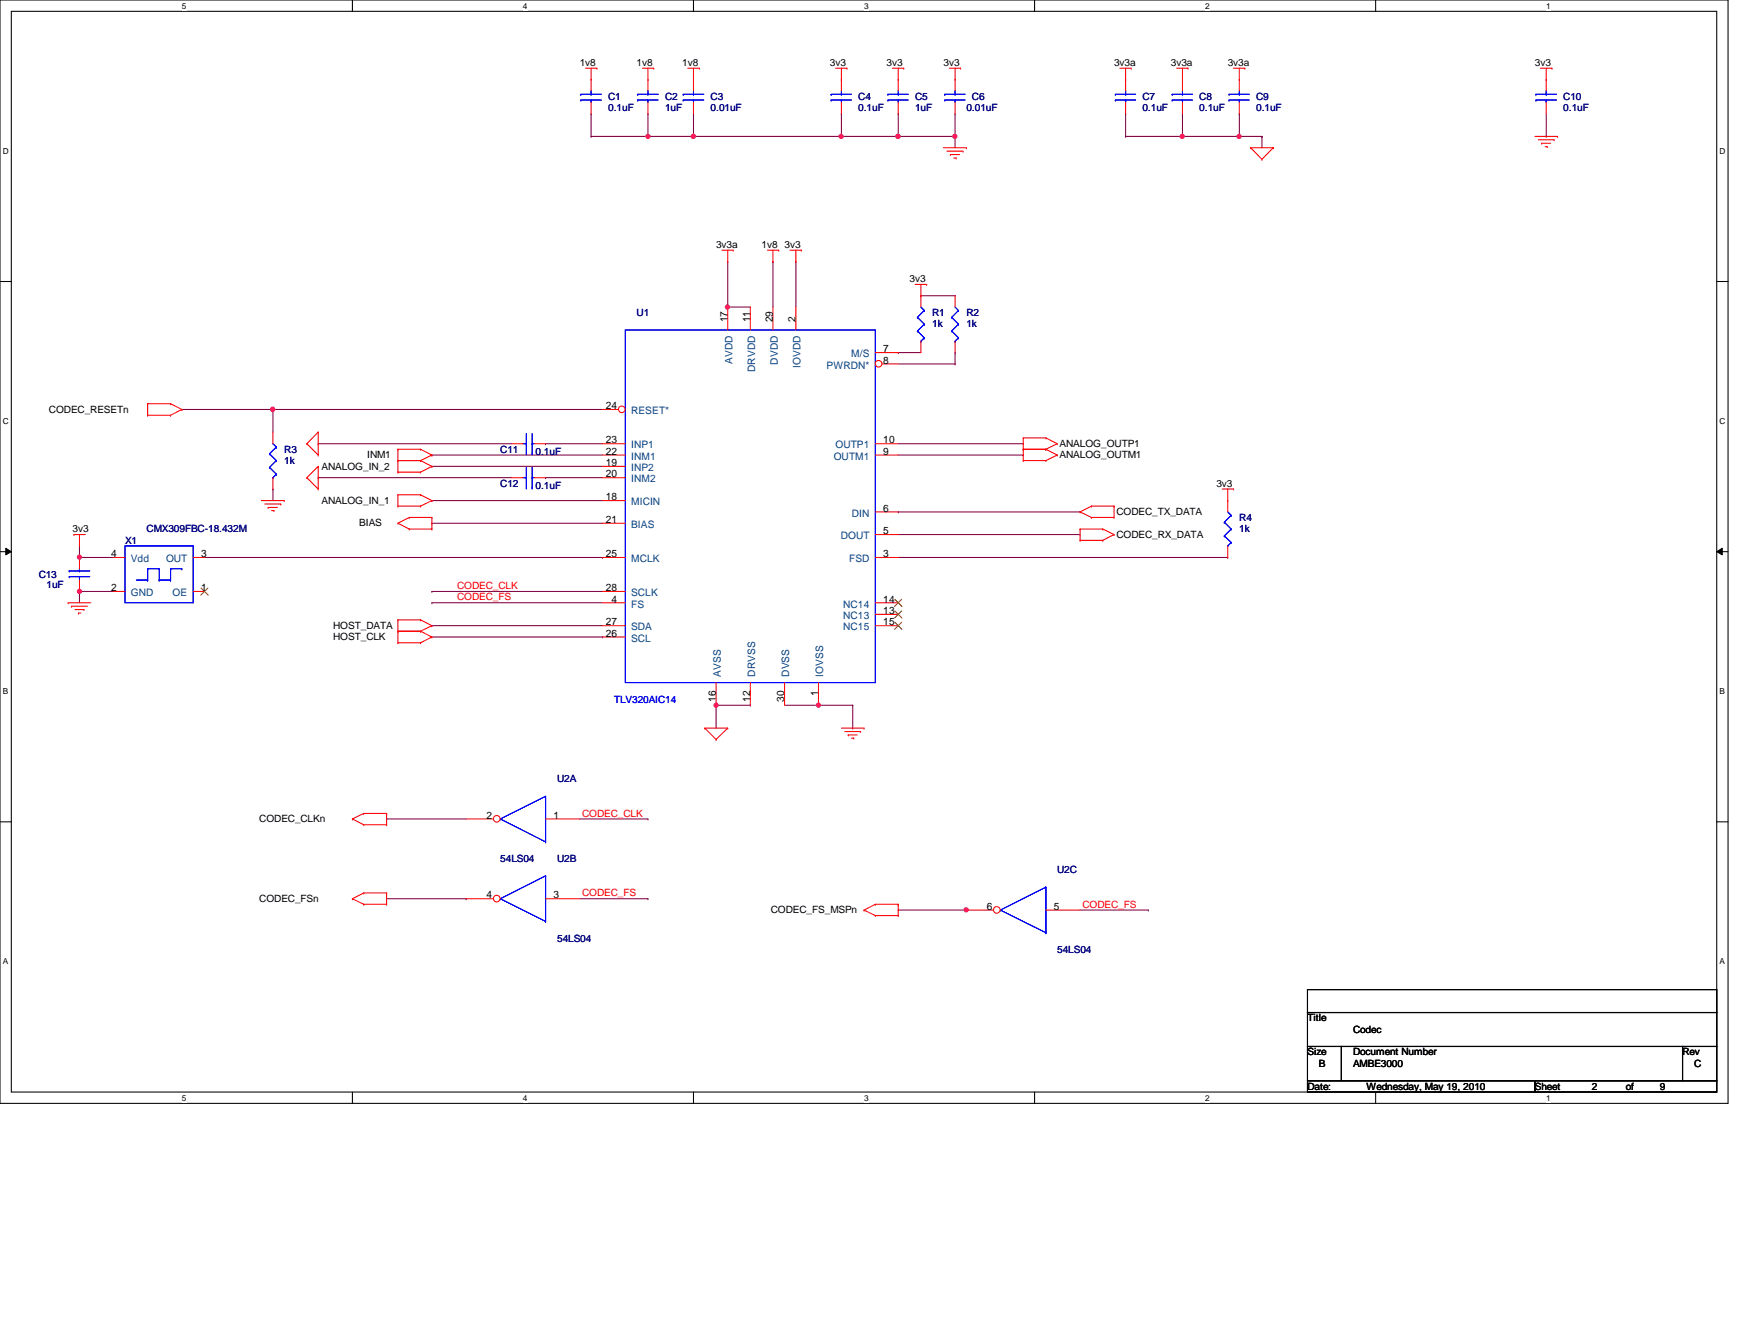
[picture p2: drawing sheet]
<svg xmlns="http://www.w3.org/2000/svg" width="279mm" height="216mm" viewBox="0 0 279 216" stroke-linecap="round" stroke-linejoin="round" font-family="sans-serif">
<path d="M0 0h278v177.4h-278zM1.8 1.8h274.3v173.8h-274.3z" fill="none" stroke="#000" stroke-width=".17"/>
<g fill="#fff">
<path d="M29.3 .2h.7v1.5h-.7z"/>
<path d="M29.3 175.8h.7v1.4h-.7z"/>
</g>
<path d="M56.7 0v1.8M56.7 175.6v1.8" fill="none" stroke="#000" stroke-width=".17"/>
<g fill="#fff">
<path d="M84.1 .2h.7v1.5h-.7z"/>
<path d="M84.1 175.8h.7v1.4h-.7z"/>
</g>
<path d="M111.5 0v1.8M111.5 175.6v1.8" fill="none" stroke="#000" stroke-width=".17"/>
<g fill="#fff">
<path d="M139 .2h.7v1.5h-.7z"/>
<path d="M139 175.8h.7v1.4h-.7z"/>
</g>
<path d="M166.4 0v1.8M166.4 175.6v1.8" fill="none" stroke="#000" stroke-width=".17"/>
<g fill="#fff">
<path d="M193.8 .2h.8v1.5h-.8z"/>
<path d="M193.8 175.8h.8v1.4h-.8z"/>
</g>
<path d="M221.3 0v1.8M221.3 175.6v1.8" fill="none" stroke="#000" stroke-width=".17"/>
<g fill="#fff">
<path d="M248.7 .2h.7v1.5h-.7z"/>
<path d="M248.7 175.8h.7v1.4h-.7z"/>
<path d="M.5 23.5h.9v1.5h-.9z"/>
<path d="M276.6 23.5h.9v1.5h-.9z"/>
<path d="M.5 67h.9v1.5h-.9z"/>
<path d="M276.6 67h.9v1.5h-.9z"/>
</g>
<path d="M0 45.3h1.8M276.1 45.3h1.9" fill="none" stroke="#000" stroke-width=".17"/>
<g fill="#fff">
<path d="M.5 110.4h.8v1.5h-.8z"/>
<path d="M276.6 110.4h.9v1.5h-.9z"/>
</g>
<path d="M0 88.7h1.8M276.1 88.7h1.9" fill="none" stroke="#000" stroke-width=".17"/>
<path d="M.9 88.1l.9 .6-.9 .5zM276.1 88.7l.9-.6v1.1z" fill="#000"/>
<path d="M.9 88.1l.9 .6-.9 .5zM276.1 88.7l.9-.6v1.1z" fill="none" stroke="#000" stroke-width=".16"/>
<g fill="#fff">
<path d="M.5 153.8h.8v1.5h-.8z"/>
<path d="M276.6 153.8h.9v1.5h-.9z"/>
</g>
<path d="M0 132.1h1.8M276.1 132.1h1.9" fill="none" stroke="#000" stroke-width=".17"/>
<path d="M115.2 113.4h5.5M120.7 113.4h.1M126.2 113.4h5.5M131.7 113.4h.1" fill="none" stroke="#800040" stroke-width=".17"/>
<circle cx="131.7" cy="113.4" r=".34" fill="#f0f"/>
<circle cx="131.7" cy="113.4" r=".34" fill="none" stroke="#f0f" stroke-width=".17"/>
<path d="M115.2 113.4h.1M115.2 113.4v3.7M131.7 113.4h5.5M137.2 113.4h.1M137.2 117.1h.1M137.2 113.4v3.7" fill="none" stroke="#800040" stroke-width=".17"/>
<circle cx="115.2" cy="113.4" r=".34" fill="#f0f"/>
<circle cx="115.2" cy="113.4" r=".34" fill="none" stroke="#f0f" stroke-width=".17"/>
<path d="M117.1 49.4h.1M117.1 49.4h3.6M124.3 42h.1M124.3 42v7.4M128 42h.1M128 42v7.4" fill="none" stroke="#800040" stroke-width=".17"/>
<circle cx="117" cy="49.4" r=".34" fill="#f0f"/>
<circle cx="117" cy="49.4" r=".34" fill="none" stroke="#f0f" stroke-width=".17"/>
<g fill="none" stroke="#800040" stroke-width=".17">
<path d="M95.1 18.3h.1M95.1 18.3v3.6M181.1 18.3h.1M181.1 18.3v3.6M203 21.9h.1M203 21.9v1.8M117.1 42h.1M117.1 42v7.4M144.5 56.7h.1M144.5 56.7h3.6M144.5 58.5h9.1M148.1 47.5h5.5"/>
<path d="M153.6 47.5h.1M153.6 58.5h.1M153.6 56.7h.1M153.6 56.7v1.8M12.8 89.6h.1M12.8 89.6h5.5M32.9 89.6h64M69.5 95.1h.1M69.5 96.9h.1M69.5 95.1h27.4M69.5 96.9h27.4M96.9 89.6h.1"/>
<path d="M144.5 82.3h.1M144.5 85.9h29.2M144.5 82.3h29.2M173.7 85.9h.1M69.5 100.6h.1M69.5 102.4h27.4M69.5 100.6h27.4M96.9 102.4h.1"/>
</g>
<circle cx="12.8" cy="89.6" r=".34" fill="#f0f"/>
<circle cx="12.8" cy="89.6" r=".34" fill="none" stroke="#f0f" stroke-width=".17"/>
<path d="M12.8 87.8h.1M12.8 95.1h.1M12.8 87.8v1.8M12.8 95.1h5.5" fill="none" stroke="#800040" stroke-width=".17"/>
<circle cx="12.8" cy="95.1" r=".34" fill="#f0f"/>
<circle cx="12.8" cy="95.1" r=".34" fill="none" stroke="#f0f" stroke-width=".17"/>
<path d="M43.9 65.8h.1M43.9 65.8h53M12.8 95.1h.1M12.8 95.1v1.8M62.2 131.7h.1M62.2 131.7h12.8M93.3 131.7h10.9M104.2 131.7h.1M62.2 144.5h12.8M75 144.5h.1M93.3 144.5h10.9M104.2 144.5h.1" fill="none" stroke="#800040" stroke-width=".17"/>
<circle cx="43.8" cy="65.8" r=".35" fill="#f0f"/>
<circle cx="43.8" cy="65.8" r=".35" fill="none" stroke="#f0f" stroke-width=".17"/>
<g fill="none" stroke="#800040" stroke-width=".17">
<path d="M29.3 65.8h.1M29.3 65.8h14.6M43.9 65.8h.1M43.9 78.6h.1M43.9 65.8v3.7M43.9 78.6v1.9M51.2 76.8h.1M51.2 76.8h31.1M69.5 73.2h.1M69.5 75h.1M69.5 73.2h27.4M69.5 75h27.4"/>
<path d="M87.8 76.8h.1M87.8 76.8h9.1M144.5 71.3h20.1M164.6 71.3h.1M69.5 84.1h.1M69.5 80.5h.1M69.5 84.1h27.4M69.5 80.5h27.4M144.5 89.6h53M197.5 89.6h.1M144.5 146.3h.1M144.5 146.3h10.9"/>
<path d="M173.7 146.3h11M184.7 146.3h.1"/>
</g>
<circle cx="155.4" cy="146.3" r=".34" fill="#f0f"/>
<circle cx="155.4" cy="146.3" r=".34" fill="none" stroke="#f0f" stroke-width=".17"/>
<g fill="none" stroke="#800040" stroke-width=".17">
<path d="M135.3 18.3h.1M135.3 18.3v3.6M144.5 18.3h.1M144.5 18.3v3.6h-9.2M135.3 21.9h.1M153.6 21.9h.1M153.6 21.9v1.8M51.2 71.3h.1M51.2 71.3h31.1M87.8 71.3h.1M87.8 71.3h9.1M144.5 73.2h20.1"/>
<path d="M164.6 73.2h.1"/>
</g>
<circle cx="144.4" cy="21.9" r=".34" fill="#f0f"/>
<circle cx="144.4" cy="21.9" r=".34" fill="none" stroke="#f0f" stroke-width=".17"/>
<circle cx="135.3" cy="21.9" r=".34" fill="#f0f"/>
<circle cx="135.3" cy="21.9" r=".34" fill="none" stroke="#f0f" stroke-width=".17"/>
<path d="M104.2 18.3h.1M104.2 18.3v3.6h-9.1M111.5 18.3h.1M111.5 18.3v3.6M95.1 21.9h.1M111.5 21.9h.1M111.5 21.9h23.8" fill="none" stroke="#800040" stroke-width=".17"/>
<circle cx="111.5" cy="21.9" r=".36" fill="#f0f"/>
<circle cx="111.5" cy="21.9" r=".36" fill="none" stroke="#f0f" stroke-width=".17"/>
<path d="M104.2 21.9h.1M104.2 21.9h7.3" fill="none" stroke="#800040" stroke-width=".17"/>
<circle cx="104.2" cy="21.9" r=".34" fill="#f0f"/>
<circle cx="104.2" cy="21.9" r=".34" fill="none" stroke="#f0f" stroke-width=".17"/>
<path d="M153.6 18.3h.1M153.6 18.3v3.6h-9.1M144.5 21.9h.1" fill="none" stroke="#800040" stroke-width=".17"/>
<circle cx="153.6" cy="21.9" r=".34" fill="#f0f"/>
<circle cx="153.6" cy="21.9" r=".34" fill="none" stroke="#f0f" stroke-width=".17"/>
<circle cx="144.4" cy="21.9" r=".34" fill="#f0f"/>
<circle cx="144.4" cy="21.9" r=".34" fill="none" stroke="#f0f" stroke-width=".17"/>
<path d="M190.2 18.3h.1M190.2 18.3v3.6h-9.1M199.3 18.3h.1M199.3 18.3v3.6M181.1 21.9h.1" fill="none" stroke="#800040" stroke-width=".17"/>
<circle cx="199.3" cy="21.9" r=".34" fill="#f0f"/>
<circle cx="199.3" cy="21.9" r=".34" fill="none" stroke="#f0f" stroke-width=".17"/>
<path d="M190.2 21.9h.1M190.2 21.9h9.1" fill="none" stroke="#800040" stroke-width=".17"/>
<circle cx="190.2" cy="21.9" r=".34" fill="#f0f"/>
<circle cx="190.2" cy="21.9" r=".34" fill="none" stroke="#f0f" stroke-width=".17"/>
<path d="M248.7 18.3v3.6M199.3 21.9h3.7M203 21.9h.1M248.7 21.9h.1" fill="none" stroke="#800040" stroke-width=".17"/>
<g fill="none" stroke="#f00" stroke-width=".17">
<path d="M94.2 11h1.8M95.1 12.8h.1M95.1 11v1.8M96 11h.1M103.3 11h1.9M104.2 12.8h.1M104.2 11v1.8M105.2 11h.1M110.6 11h1.9M111.5 12.8h.1M111.5 11v1.8M112.5 11h.1"/>
<path d="M134.4 11h1.8M135.3 12.8h.1M135.3 11v3.6M135.3 16.5v1.8M136.2 11h.1M143.6 11h1.8M144.5 12.8h.1M144.5 11v1.8M145.4 11h.1M152.7 11h1.8M153.6 12.8h.1M153.6 11v1.8"/>
<path d="M154.5 11h.1M180.1 11h1.8M181.1 12.8h.1M181.1 11v1.8M181.9 11h.1M189.3 11h1.8M190.2 12.8h.1M190.2 11v1.8M191.1 11h.1M198.4 11h1.8M199.3 12.8h.1M199.3 11v1.8"/>
<path d="M200.2 11h.1M247.8 11h1.8M248.7 12.8h.1M248.7 11v1.8M249.6 11h.1M151.8 23.7h3.6M152.3 24.3h2.6M152.9 24.8h.1M152.9 24.8h1.4M153.4 25.4h.4M153.8 25.4h.1M154.9 24.3h.1"/>
<path d="M155.4 23.7h.1M201.2 23.7h.1M201.2 23.7h3.6M201.2 23.7l1.8 1.9M203 25.6h.1M204.8 23.7h.1M204.8 23.7l-1.8 1.9M246.9 21.9h3.6M247.4 22.5h2.6M248 23h.1M248 23h1.4M248.5 23.6h.4"/>
<path d="M248.9 23.6h.1M250 22.5h.1M250.5 21.9h.1M116.1 40.2h1.8M117.1 42h.1M117.1 40.2v1.8M117.9 40.2h.1M123.4 40.2h1.9M124.3 42h.1M124.3 40.2v1.8M125.3 40.2h.1M127.1 40.2h1.8"/>
<path d="M128 42h.1M128 40.2v1.8M128 49.4v3.6M128.9 40.2h.1M147.2 45.7h1.9M148.1 47.5h.1M148.1 45.7v1.8M149.1 45.7h.1M23.7 64.9h.1M23.7 66.8h.1M23.7 64.9h3.7M23.7 64.9v1.9"/>
<path d="M23.7 66.8h3.7M27.4 64.9h.1M27.4 66.8h.1M27.4 64.9l1.9 .9M29.3 65.8h.1M29.3 65.8l-1.9 1M49.4 76.8h.1M49.4 71.3h.1M49.4 76.8l1.8 1.8M49.4 71.3l1.8 1.9M51.2 78.6h.1M51.2 75h.1"/>
<path d="M51.2 73.2h.1M51.2 69.5h.1M51.2 69.5v3.7M51.2 75v3.6M51.2 75l-1.8 1.8M51.2 69.5l-1.8 1.8M64 79.5h.1M64 72.2h.1M64 74h.1M64 75.9h.1M64 72.2v3.7M64 79.5v1.9"/>
<path d="M64 79.5h3.6M64 72.2h3.6M64 74h3.6M64 75.9h3.6M67.6 79.5h.1M67.6 72.2h.1M67.6 74h.1M67.6 75.9h.1M67.6 79.5l1.9 1M67.6 72.2l1.9 1M67.6 74l1.9 1M69.5 73.2h.1"/>
<path d="M69.5 75h.1M69.5 73.2l-1.9 .8M69.5 75l-1.9 .9M96.9 73.2h3.7M96.9 71.3h3.7M96.9 76.8h3.7M96.9 75h3.7M140.8 73.2h3.7M140.8 71.3h3.7M164.6 72.2h.1M164.6 70.4h.1M164.6 74h.1"/>
<path d="M164.6 72.2h3.6M164.6 74h3.6M164.6 70.4h3.6M164.6 70.4v3.6M168.2 70.4h.1M168.2 72.2h.1M168.2 74h.1M168.2 70.4l1.9 .9M168.2 72.2l1.9 1M170.1 71.3h.1M170.1 73.2h.1M170.1 71.3l-1.9 .9"/>
<path d="M170.1 73.2l-1.9 .8M196.6 78.6h1.8M197.5 78.6v1.9M198.4 78.6h.1M11 96.9h.1M11 96.9h3.6M11.5 97.5h.1M11.5 97.5h2.6M11.9 85.9h.1M11.9 85.9h1.8M12.1 98h1.4M12.6 98.6h.1"/>
<path d="M12.6 98.6h.4M12.8 87.8h.1M12.8 85.9v1.9M13.5 98h.1M42 80.5h3.7M42.6 81h2.6M43.1 81.6h.1M43.1 81.6h1.5M43.7 82.1h.4M44.1 82.1h.1M45.2 81h.1M45.7 80.5h.1"/>
<path d="M64 99.7h.1M64 81.4h.1M64 84.1h.1M64 99.7v3.6M64 99.7h3.6M64 81.4h3.6M64 84.1l1.8 .9M65.8 83.2h.1M65.8 85h.1M65.8 83.2h3.7M65.8 83.2l-1.8 .9M65.8 85h3.7"/>
<path d="M67.6 99.7h.1M67.6 81.4h.1M67.6 99.7l1.9 .9M69.5 80.5h.1M69.5 85h.1M69.5 83.2h.1M69.5 80.5l-1.9 .9M69.5 83.2v1.8M96.9 96.9h3.7M140.8 96.9h3.7M140.8 98.8h3.7M173.7 82.3h.1"/>
<path d="M173.7 86.9h.1M173.7 85h.1M173.7 85h3.7M173.7 82.3l1.9 .9M173.7 86.9h3.7M173.7 85v1.9M175.6 81.4h.1M175.6 83.2h.1M175.6 81.4h3.6M175.6 83.2h3.6M175.6 81.4l-1.9 .9M177.4 85h.1"/>
<path d="M177.4 86.9h.1M177.4 85l1.8 .9M179.2 81.4h.1M179.2 83.2h.1M179.2 85.9h.1M179.2 81.4v1.8M179.2 85.9l-1.8 1M197.5 80.5h.1M64 101.5h.1M64 103.3h.1M64 101.5h3.6M64 103.3h3.6"/>
<path d="M67.6 101.5h.1M67.6 103.3h.1M67.6 101.5l1.9 .9M69.5 102.4h.1M69.5 100.6h.1M69.5 102.4l-1.9 .9M69.5 100.6l-1.9 .9M96.9 102.4h3.7M113.4 117.1h.1M113.4 117.1h3.7M113.4 117.1l1.8 1.8M115.2 118.9h.1"/>
<path d="M117.1 117.1h.1M117.1 117.1l-1.9 1.8M120.7 109.7v3.7M126.2 109.7v3.7M135.3 117.1h3.7M135.9 117.6h2.5M136.4 118.2h.1M136.4 118.2h1.5M136.9 118.7h.4M137.3 118.7h.1M138.4 117.6h.1M139 117.1h.1"/>
<path d="M140.8 100.6h3.7M56.7 131.7h.1M56.7 131.7l1.8 .9M58.5 130.8h.1M58.5 132.6h.1M58.5 130.8h3.7M58.5 130.8l-1.8 .9M58.5 132.6h3.7M62.2 132.6h.1M62.2 130.8h.1M62.2 130.8v1.8M56.7 144.5h.1"/>
<path d="M56.7 144.5l1.8 .9M58.5 143.6h.1M58.5 145.4h.1M58.5 143.6h3.7M58.5 143.6l-1.8 .9M58.5 145.4h3.7M62.2 145.4h.1M62.2 143.6h.1M62.2 143.6v1.8M139 146.3h.1M139 146.3l1.8 .9M140.8 145.4h.1"/>
<path d="M140.8 147.2h.1M140.8 145.4h3.7M140.8 145.4l-1.8 .9M140.8 147.2h3.7M144.5 147.2h.1M144.5 145.4h.1M144.5 145.4v1.8"/>
</g>
<path d="M210.3 159.1h65.8v3.7h-65.8zM210.3 162.8h65.8v5.4h-65.8zM210.3 168.2h5.5v5.5h-5.5zM210.3 173.7h36.6v1.9h-36.6zM215.8 168.2h54.8v5.5h-54.8zM246.9 173.7h29.2v1.9h-29.2zM270.6 168.2h5.5v5.5h-5.5z" fill="none" stroke="#000" stroke-width=".17"/>
<path d="M133.7 15.2h.1M133.7 16.1h.1M133.7 15.2h3.2M133.7 16.1h3.2M135.3 16.1h.1M135.3 15.2h.1M135.3 14.6v.6M135.3 16.1v.4M100.6 53h40.2v56.7h-40.2z" fill="none" stroke="#00f" stroke-width=".17"/>
<path d="M143.9 96.4l1.2 1.1M143.9 98.2l1.2 1.2M145 96.4l-1.1 1.1M145 98.2l-1.1 1.2M143.9 100l1.2 1.2M145 100l-1.1 1.2" fill="none" stroke="#804000" stroke-width=".16"/>
<circle cx="100" cy="65.8" r=".54" fill="#fff"/>
<g fill="none" stroke="#f00" stroke-width=".17">
<path d="M124.3 49.4v3.6M96.9 65.8h2.6"/>
<circle cx="100" cy="65.8" r=".54"/>
</g>
<circle cx="141.3" cy="58.5" r=".54" fill="#fff"/>
<g fill="none" stroke="#f00" stroke-width=".17">
<path d="M117.1 49.4v3.6M120.7 49.4v3.6M140.8 56.7h3.7M141.9 58.5h2.6M18.3 89.6h1.8M18.3 95.1h1.8M31.1 89.6h1.8M31.1 95.1h1.8M96.9 89.6h3.7M96.9 84.1h3.7M96.9 80.5h3.7M96.9 95.1h3.7"/>
<path d="M140.8 89.6h3.7M140.8 82.3h3.7M140.8 85.9h3.7M96.9 100.6h3.7M115.2 109.7v3.7M131.7 109.7v3.7M87.8 131.7h5.5"/>
<circle cx="141.3" cy="58.5" r=".54"/>
</g>
<g fill="none" stroke="#00f" stroke-width=".17">
<path d="M20.1 87.8h11v9.1h-11zM21.9 93.3h1.8M23.7 93.3h.1M23.7 91.4h.1M23.7 91.4v1.9M23.7 91.4h1.9M25.6 91.4h.1M25.6 93.3h.1M25.6 93.3h1.8M25.6 91.4v1.9M27.4 93.3h.1M27.4 91.4h.1"/>
<path d="M27.4 91.4h1.9M27.4 91.4v1.9M29.3 91.4h.1M80.5 131.7h.1M80.5 131.7l7.3 3.6M87.8 135.3h.1M87.8 128h.1M87.8 128l-7.3 3.7M87.8 128v7.3"/>
</g>
<path d="M32.3 94.5l1.2 1.2M33.4 94.5l-1.1 1.2" fill="none" stroke="#804000" stroke-width=".16"/>
<circle cx="79.9" cy="131.6" r=".54" fill="#fff"/>
<g fill="none" stroke="#f00" stroke-width=".17">
<path d="M95.1 12.8v1.8M95.1 16.5v1.8M104.2 12.8v1.8M104.2 16.5v1.8M111.5 12.8v1.8M111.5 16.5v1.8M153.6 12.8v1.8M153.6 16.5v1.8M181.1 12.8v1.8M181.1 16.5v1.8M199.3 12.8v1.8M199.3 16.5v1.8"/>
<path d="M248.7 12.8v1.8M248.7 16.5v1.8M148.1 47.5v1.9M148.1 54.9v1.8M153.6 47.5v1.9M153.6 54.9v1.8M82.3 71.3h1.8M82.3 76.8h1.8M85.9 71.3h1.9M85.9 76.8h1.9M197.5 80.5v1.8M197.5 87.8v1.8"/>
<path d="M75 131.7h4.4M168.2 146.3h5.5"/>
<circle cx="79.9" cy="131.6" r=".54"/>
</g>
<g fill="none" stroke="#00f" stroke-width=".17">
<path d="M93.4 15.2h.1M93.4 16.1h.1M93.4 15.2h3.3M93.4 16.1h3.3M95.1 16.1h.1M95.1 15.2h.1M95.1 14.6v.6M95.1 16.1v.4M102.6 15.2h.1M102.6 16.1h.1M102.6 15.2h3.3M102.6 16.1h3.3"/>
<path d="M104.2 16.1h.1M104.2 15.2h.1M104.2 14.6v.6M104.2 16.1v.4M109.9 15.2h.1M109.9 16.1h.1M109.9 15.2h3.3M109.9 16.1h3.3M111.5 16.1h.1M111.5 15.2h.1M111.5 14.6v.6M111.5 16.1v.4"/>
<path d="M152 15.2h.1M152 16.1h.1M152 15.2h3.2M152 16.1h3.2M153.6 16.1h.1M153.6 15.2h.1M153.6 14.6v.6M153.6 16.1v.4M179.4 15.2h.1M179.4 16.1h.1M179.4 15.2h3.3M179.4 16.1h3.3"/>
<path d="M181.1 16.1h.1M181.1 15.2h.1M181.1 14.6v.6M181.1 16.1v.4M197.7 15.2h.1M197.7 16.1h.1M197.7 15.2h3.3M197.7 16.1h3.3M199.3 16.1h.1M199.3 15.2h.1M199.3 14.6v.6M199.3 16.1v.4"/>
<path d="M247.1 15.2h.1M247.1 16.1h.1M247.1 15.2h3.3M247.1 16.1h3.3M248.7 16.1h.1M248.7 15.2h.1M248.7 14.6v.6M248.7 16.1v.4M147.6 51h.1M147.6 53.2h.1M147.6 51l1.1 1.1M147.6 53.2l1.1 1.1"/>
<path d="M148.1 54.9h.1M148.1 49.4l.6 .5M148.7 49.9h.1M148.7 52.1h.1M148.7 54.3h.1M148.7 49.9l-1.1 1.1M148.7 52.1l-1.1 1.1M148.7 54.3l-.6 .6M153.1 51h.1M153.1 53.2h.1M153.1 51l1.1 1.1M153.1 53.2l1.1 1.1"/>
<path d="M153.6 54.9h.1M153.6 49.4l.6 .5M154.2 49.9h.1M154.2 52.1h.1M154.2 54.3h.1M154.2 49.9l-1.1 1.1M154.2 52.1l-1.1 1.1M154.2 54.3l-.6 .6M84.1 71.3h.6M84.1 76.8h.6M84.7 72.9h.1M84.7 71.3h.1"/>
<path d="M84.7 78.4h.1M84.7 76.8h.1M84.7 69.7v3.2M84.7 75.1v3.3M85.6 71.3h.1M85.6 72.9h.1M85.6 76.8h.1M85.6 78.4h.1M85.6 71.3h.3M85.6 69.7v3.2M85.6 75.1v3.3M85.6 76.8h.3"/>
<path d="M196.9 83.9h.1M196.9 86.1h.1M196.9 83.9l1.1 1.1M196.9 86.1l1.1 1.1M197.5 87.8h.1M197.5 82.3l.5 .5M198 82.8h.1M198 85h.1M198 87.2h.1M198 82.8l-1.1 1.1M198 85l-1.1 1.1M198 87.2l-.5 .6"/>
<path d="M160.9 146.3h.1M160.9 146.3l7.3 3.6M168.2 149.9h.1M168.2 142.6h.1M168.2 142.6l-7.3 3.7M168.2 142.6v7.3"/>
</g>
<circle cx="160.3" cy="146.3" r=".54" fill="#fff"/>
<g fill="none" stroke="#f00" stroke-width=".17">
<path d="M43.9 69.5v1.8M43.9 76.8v1.8M87.8 144.5h5.5M155.4 146.3h4.4"/>
<circle cx="160.3" cy="146.3" r=".54"/>
</g>
<g fill="none" stroke="#00f" stroke-width=".17">
<path d="M43.3 72.9h.1M43.3 75.1h.1M43.3 72.9l1.1 1.1M43.3 75.1l1.1 1.1M43.9 76.8h.1M43.9 71.3l.5 .6M44.4 71.9h.1M44.4 74h.1M44.4 76.2h.1M44.4 71.9l-1.1 1M44.4 74l-1.1 1.1M44.4 76.2l-.5 .6"/>
<path d="M80.5 144.5h.1M80.5 144.5l7.3 3.6M87.8 148.1h.1M87.8 140.8h.1M87.8 140.8l-7.3 3.7M87.8 140.8v7.3"/>
</g>
<circle cx="79.9" cy="144.5" r=".54" fill="#fff"/>
<g fill="none" stroke="#f00" stroke-width=".17">
<path d="M144.5 12.8v1.8M144.5 16.5v1.8M190.2 12.8v1.8M190.2 16.5v1.8M12.8 89.6v1.8M12.8 93.3v1.8M75 144.5h4.4"/>
<circle cx="79.9" cy="144.5" r=".54"/>
</g>
<g fill="none" stroke="#00f" stroke-width=".17">
<path d="M142.8 15.2h.1M142.8 16.1h.1M142.8 15.2h3.3M142.8 16.1h3.3M144.5 16.1h.1M144.5 15.2h.1M144.5 14.6v.6M144.5 16.1v.4M188.6 15.2h.1M188.6 16.1h.1M188.6 15.2h3.2M188.6 16.1h3.2"/>
<path d="M190.2 16.1h.1M190.2 15.2h.1M190.2 14.6v.6M190.2 16.1v.4M11.1 92.7h.1M11.1 91.8h.1M11.1 92.7h3.3M11.1 91.8h3.3M12.8 91.8h.1M12.8 92.7h.1M12.8 91.4v.4M12.8 92.7v.6"/>
</g>
<circle cx="131.7" cy="113.4" r=".34" fill="#f0f"/>
<circle cx="131.7" cy="113.4" r=".34" fill="none" stroke="#f0f" stroke-width=".17"/>
<circle cx="115.2" cy="113.4" r=".34" fill="#f0f"/>
<circle cx="115.2" cy="113.4" r=".34" fill="none" stroke="#f0f" stroke-width=".17"/>
<circle cx="117" cy="49.4" r=".34" fill="#f0f"/>
<circle cx="117" cy="49.4" r=".34" fill="none" stroke="#f0f" stroke-width=".17"/>
<circle cx="12.8" cy="89.6" r=".34" fill="#f0f"/>
<circle cx="12.8" cy="89.6" r=".34" fill="none" stroke="#f0f" stroke-width=".17"/>
<circle cx="12.8" cy="95.1" r=".34" fill="#f0f"/>
<circle cx="12.8" cy="95.1" r=".34" fill="none" stroke="#f0f" stroke-width=".17"/>
<circle cx="43.8" cy="65.8" r=".35" fill="#f0f"/>
<circle cx="43.8" cy="65.8" r=".35" fill="none" stroke="#f0f" stroke-width=".17"/>
<circle cx="155.4" cy="146.3" r=".34" fill="#f0f"/>
<circle cx="155.4" cy="146.3" r=".34" fill="none" stroke="#f0f" stroke-width=".17"/>
<circle cx="144.4" cy="21.9" r=".34" fill="#f0f"/>
<circle cx="144.4" cy="21.9" r=".34" fill="none" stroke="#f0f" stroke-width=".17"/>
<circle cx="135.3" cy="21.9" r=".34" fill="#f0f"/>
<circle cx="135.3" cy="21.9" r=".34" fill="none" stroke="#f0f" stroke-width=".17"/>
<circle cx="111.5" cy="21.9" r=".36" fill="#f0f"/>
<circle cx="111.5" cy="21.9" r=".36" fill="none" stroke="#f0f" stroke-width=".17"/>
<circle cx="104.2" cy="21.9" r=".34" fill="#f0f"/>
<circle cx="104.2" cy="21.9" r=".34" fill="none" stroke="#f0f" stroke-width=".17"/>
<circle cx="153.6" cy="21.9" r=".34" fill="#f0f"/>
<circle cx="153.6" cy="21.9" r=".34" fill="none" stroke="#f0f" stroke-width=".17"/>
<circle cx="144.4" cy="21.9" r=".34" fill="#f0f"/>
<circle cx="144.4" cy="21.9" r=".34" fill="none" stroke="#f0f" stroke-width=".17"/>
<circle cx="199.3" cy="21.9" r=".34" fill="#f0f"/>
<circle cx="199.3" cy="21.9" r=".34" fill="none" stroke="#f0f" stroke-width=".17"/>
<circle cx="190.2" cy="21.9" r=".34" fill="#f0f"/>
<circle cx="190.2" cy="21.9" r=".34" fill="none" stroke="#f0f" stroke-width=".17"/>
<g font-size="1.7">
<text x="117" y="51.8" transform="rotate(-90 117 51.8)">17</text>
<text x="120.6" y="51.8" transform="rotate(-90 120.6 51.8)">11</text>
<text x="124.3" y="51.8" transform="rotate(-90 124.3 51.8)">29</text>
<text x="128" y="51.8" transform="rotate(-90 128 51.8)">2</text>
<text x="142.1" y="58.5">8</text>
<text x="142.1" y="56.6">7</text>
<text x="97.5" y="65.8">24</text>
<text x="97.5" y="71.3">23</text>
<text x="142.1" y="71.3">10</text>
<text x="97.5" y="76.8">20</text>
<text x="97.5" y="73.1">22</text>
<text x="97.5" y="74.9">19</text>
<text x="142.1" y="73.1">9</text>
<text x="97.5" y="80.4">18</text>
<text x="142.1" y="82.3">6</text>
<text x="17.9" y="89.6">4</text>
<text x="32.3" y="89.6">3</text>
<text x="97.5" y="84.1">21</text>
<text x="97.5" y="89.6">25</text>
<text x="142.1" y="89.6">3</text>
<text x="142.1" y="85.9">5</text>
<text x="17.9" y="95">2</text>
<text x="32.3" y="95">1</text>
<text x="97.5" y="95">28</text>
<text x="97.5" y="100.5">27</text>
<text x="98.4" y="96.9">4</text>
<text x="142.1" y="100.5">15</text>
<text x="142.1" y="96.9">14</text>
<text x="142.1" y="98.7">13</text>
<text x="97.5" y="102.4">26</text>
<text x="115.1" y="112.8" transform="rotate(-90 115.1 112.8)">16</text>
<text x="120.6" y="112.8" transform="rotate(-90 120.6 112.8)">12</text>
<text x="126.2" y="112.8" transform="rotate(-90 126.2 112.8)">30</text>
<text x="131.6" y="111.9" transform="rotate(-90 131.6 111.9)">1</text>
<text x="78.3" y="131.6">2</text>
<text x="89" y="131.6">1</text>
<text x="78.3" y="144.4">4</text>
<text x="89" y="144.4">3</text>
<text x="158.7" y="146.3">6</text>
<text x="169.5" y="146.3">5</text>
</g>
<g font-size="1.7" fill="#004080">
<text x="117.8" y="58.5" transform="rotate(-90 117.8 58.5)">AVDD</text>
<text x="121.5" y="59.8" transform="rotate(-90 121.5 59.8)">DRVDD</text>
<text x="125.1" y="58.6" transform="rotate(-90 125.1 58.6)">DVDD</text>
<text x="128.8" y="59.2" transform="rotate(-90 128.8 59.2)">IOVDD</text>
<text x="133" y="59.3">PWRDN*</text>
<text x="136.9" y="57.4">M/S</text>
<text x="101.5" y="66.6">RESET*</text>
<text x="101.5" y="77.6">INM2</text>
<text x="101.5" y="73.9">INM1</text>
<text x="101.5" y="75.7">INP2</text>
<text x="101.5" y="72.1">INP1</text>
<text x="134.1" y="73.9">OUTM1</text>
<text x="134.4" y="72.1">OUTP1</text>
<text x="101.5" y="81.2">MICIN</text>
<text x="137" y="83.1">DIN</text>
<text x="101.5" y="84.9">BIAS</text>
<text x="135.3" y="86.7">DOUT</text>
<text x="21" y="95.8">GND</text>
<text x="21" y="90.4">Vdd</text>
<text x="26.7" y="90.4">OUT</text>
<text x="27.8" y="95.8">OE</text>
<text x="101.5" y="95.8">SCLK</text>
<text x="101.5" y="90.4">MCLK</text>
<text x="136.6" y="90.4">FSD</text>
<text x="101.5" y="97.7">FS</text>
<text x="101.5" y="101.3">SDA</text>
<text x="135.6" y="101.3">NC15</text>
<text x="135.6" y="97.7">NC14</text>
<text x="135.6" y="99.5">NC13</text>
<text x="101.5" y="103.2">SCL</text>
<text x="116" y="108.8" transform="rotate(-90 116 108.8)">AVSS</text>
<text x="121.5" y="108.8" transform="rotate(-90 121.5 108.8)">DRVSS</text>
<text x="127" y="108.8" transform="rotate(-90 127 108.8)">DVSS</text>
<text x="132.4" y="108.8" transform="rotate(-90 132.4 108.8)">IOVSS</text>
</g>
<g font-size="1.6">
<text x="93.3" y="10.6">1v8</text>
<text x="102.4" y="10.6">1v8</text>
<text x="109.7" y="10.6">1v8</text>
<text x="133.5" y="10.6">3v3</text>
<text x="142.6" y="10.6">3v3</text>
<text x="151.8" y="10.6">3v3</text>
<text x="179.2" y="10.6">3v3a</text>
<text x="188.3" y="10.6">3v3a</text>
<text x="197.5" y="10.6">3v3a</text>
<text x="246.9" y="10.6">3v3</text>
<text x="115.2" y="39.8">3v3a</text>
<text x="122.5" y="39.8">1v8</text>
<text x="126.2" y="39.8">3v3</text>
<text x="146.3" y="45.3">3v3</text>
<text x="7.9" y="66.3">CODEC_RESETn</text>
<text x="170.4" y="71.8">ANALOG_OUTP1</text>
<text x="51.7" y="75.5">ANALOG_IN_2</text>
<text x="59.1" y="73.7">INM1</text>
<text x="170.4" y="73.7">ANALOG_OUTM1</text>
<text x="51.7" y="81">ANALOG_IN_1</text>
<text x="179.6" y="82.8">CODEC_TX_DATA</text>
<text x="195.7" y="78.2">3v3</text>
<text x="11.7" y="85.6">3v3</text>
<text x="57.8" y="84.6">BIAS</text>
<text x="179.6" y="86.5">CODEC_RX_DATA</text>
<text x="53.6" y="101.1">HOST_DATA</text>
<text x="53.6" y="102.9">HOST_CLK</text>
<text x="41.7" y="132.2">CODEC_CLKn</text>
<text x="41.7" y="145">CODEC_FSn</text>
<text x="124" y="146.8">CODEC_FS_MSPn</text>
<text x="210.3" y="164.2">Title</text>
<text x="217.6" y="166">Codec</text>
<text x="210.3" y="169.7">Size</text>
<text x="212.1" y="171.5">B</text>
<text x="217.6" y="169.7">Document Number</text>
<text x="217.6" y="171.5">AMBE3000</text>
<text x="270.6" y="169.7">Rev</text>
<text x="272.5" y="171.5">C</text>
<text x="210.3" y="175.2">Date:</text>
<text x="219.8" y="175.2">Wednesday, May 19, 2010</text>
<text x="246.9" y="175.2">Sheet</text>
<text x="256" y="175.2">2</text>
<text x="261.5" y="175.2">of</text>
<text x="267" y="175.2">9</text>
</g>
<g font-size="1.6" fill="#000080">
<text x="97.8" y="16">C1</text>
<text x="97.8" y="17.9">0.1uF</text>
<text x="107" y="16">C2</text>
<text x="107" y="17.9">1uF</text>
<text x="114.3" y="16">C3</text>
<text x="114.3" y="17.9">0.01uF</text>
<text x="138" y="16">C4</text>
<text x="138" y="17.9">0.1uF</text>
<text x="147.2" y="16">C5</text>
<text x="147.2" y="17.9">1uF</text>
<text x="155.4" y="17.9">0.01uF</text>
<text x="156.3" y="16">C6</text>
<text x="183.8" y="16">C7</text>
<text x="183.8" y="17.9">0.1uF</text>
<text x="192.9" y="16">C8</text>
<text x="192.9" y="17.9">0.1uF</text>
<text x="202.1" y="16">C9</text>
<text x="202.1" y="17.9">0.1uF</text>
<text x="251.5" y="16">C10</text>
<text x="251.5" y="17.9">0.1uF</text>
<text x="102.4" y="50.8">U1</text>
<text x="149.9" y="50.8">R1</text>
<text x="149.9" y="52.6">1k</text>
<text x="155.4" y="50.8">R2</text>
<text x="155.4" y="52.6">1k</text>
<text x="45.7" y="72.8">R3</text>
<text x="45.7" y="74.6">1k</text>
<text x="80.5" y="72.8">C11</text>
<text x="86.1" y="73.1">0.1uF</text>
<text x="80.5" y="78.2">C12</text>
<text x="86.1" y="78.6">0.1uF</text>
<text x="199.3" y="83.7">R4</text>
<text x="20.1" y="87.4">X1</text>
<text x="23.6" y="85.6">CMX309FBC-18.432M</text>
<text x="199.3" y="85.6">1k</text>
<text x="6.2" y="92.9">C13</text>
<text x="7.5" y="94.5">1uF</text>
<text x="89.6" y="125.8">U2A</text>
<text x="80.5" y="138.6">54LS04</text>
<text x="89.6" y="138.6">U2B</text>
<text x="170.1" y="140.4">U2C</text>
<text x="89.6" y="151.4">54LS04</text>
<text x="170.1" y="153.2">54LS04</text>
</g>
<g font-size="1.6" fill="#f00">
<text x="73.5" y="94.7">CODEC_CLK</text>
<text x="73.5" y="96.5">CODEC_FS</text>
<text x="93.6" y="131.3">CODEC_CLK</text>
<text x="93.6" y="144.1">CODEC_FS</text>
<text x="174.1" y="145.9">CODEC_FS</text>
</g>
<text font-size="1.6" fill="#00f" x="98.8" y="113">TLV320AIC14</text>
<g font-size="1.3">
<text x="29.3" y="1.4">5</text>
<text x="84.1" y="1.4">4</text>
<text x="139" y="1.4">3</text>
<text x="193.8" y="1.4">2</text>
<text x="248.7" y="1.4">1</text>
<text x=".5" y="24.7">D</text>
<text x="276.6" y="24.7">D</text>
<text x=".5" y="68.2">C</text>
<text x="276.6" y="68.2">C</text>
<text x=".5" y="111.6">B</text>
<text x="276.6" y="111.6">B</text>
<text x=".5" y="155">A</text>
<text x="276.6" y="155">A</text>
<text x="29.3" y="177">5</text>
<text x="84.1" y="177">4</text>
<text x="139" y="177">3</text>
<text x="193.8" y="177">2</text>
<text x="248.7" y="177">1</text>
</g>
</svg>
